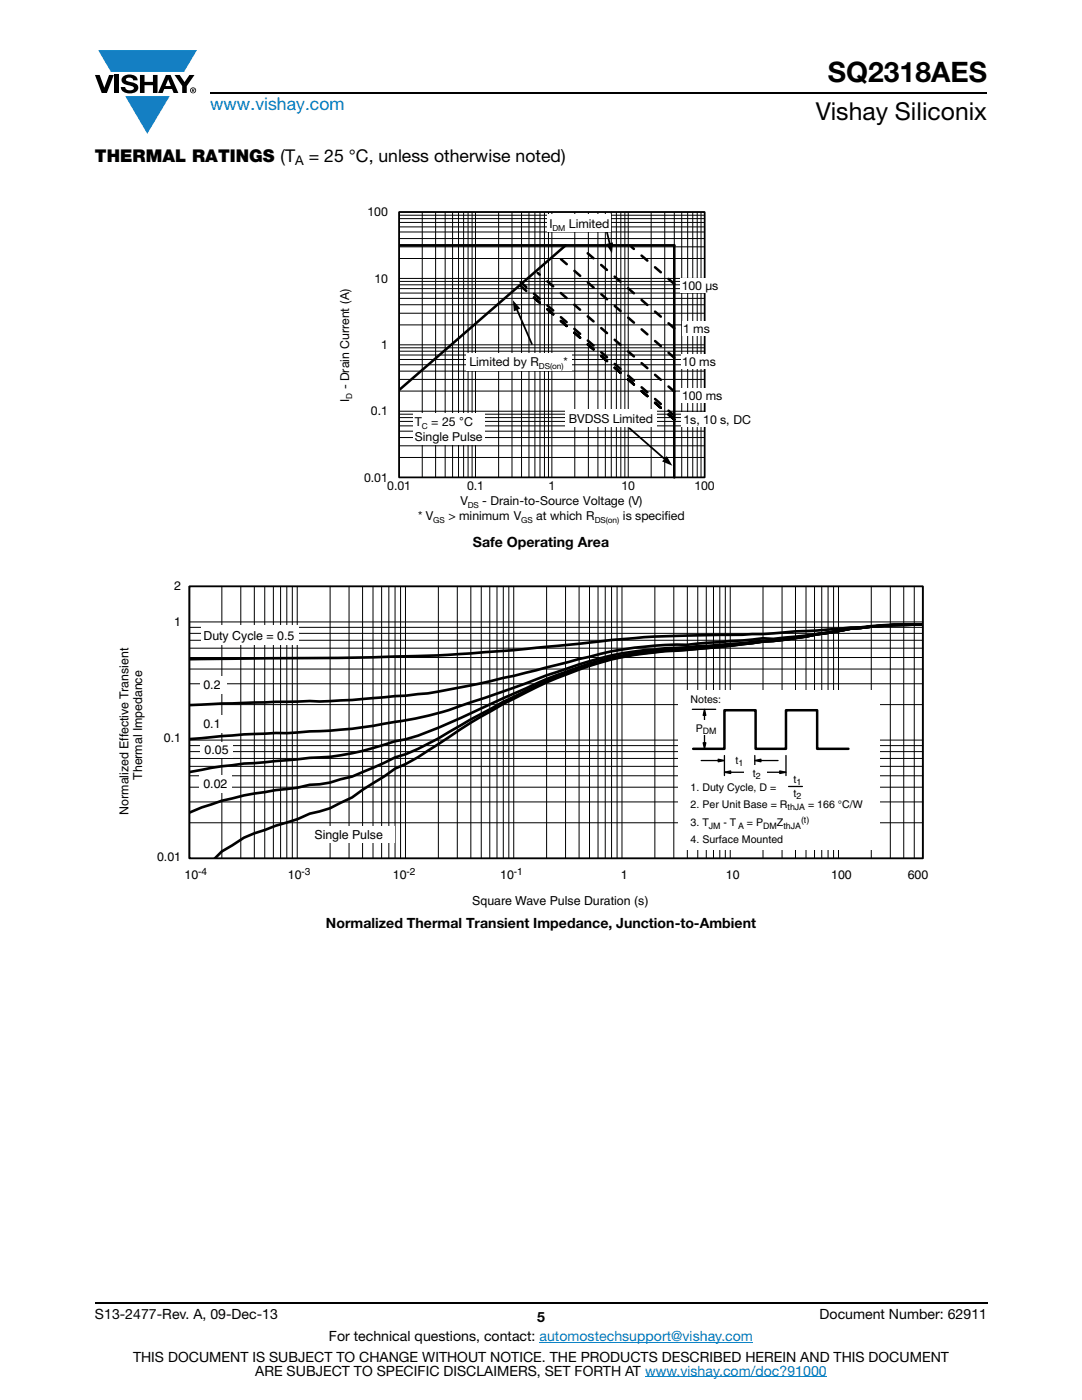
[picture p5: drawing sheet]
<svg xmlns="http://www.w3.org/2000/svg" width="216mm" height="279mm" viewBox="0 0 216 279" stroke-linecap="round" stroke-linejoin="round" font-family="sans-serif">
<g fill="#147fc3">
<path d="M19.6 10h19.7l-2.6 4.3h-1.1h-13.5z"/>
<path d="M25 19.2h8.9l-4.5 7.5z"/>
</g>
<g fill="#000">
<path d="M18.9 15h1l.9 2.5 1-2.5h.9l-1.4 3.6h-1zM22.9 15h.9v3.6h-.9zM24.6 15.3a2.1 2.1 0 0 1 2.8 .3l.1 .4h-.9a.79 .79 0 0 0-.7-.5 .79 .79 0 0 0-.8 .4l.3 .3 1 .2a1.08 1.08 0 0 1 1.2 1 1.08 1.08 0 0 1-1.1 1.2 1.73 1.73 0 0 1-2.4-1.2h.9a.96 .96 0 0 0 .8 .6 .96 .96 0 0 0 .9-.4 1.31 1.31 0 0 0-1.2-.6 1.03 1.03 0 0 1-1.1-.6 1.03 1.03 0 0 1 .2-1.1zM27.9 15h.9v1.3h1.7v-1.3h.9v3.6h-.9v-1.6h-1.7v1.6h-.9zM34.8 15h1.1l.9 1.4 1-1.4h1l-1.5 2.2v1.4h-.9v-1.4z"/>
<path d="M33.6 15.9l.5 1.3h-1.1zM33.1 15l-1.6 3.6h1l.3-.8h1.5l.3 .8h1l-1.6-3.6z"/>
<path d="M38.4 17.8h.2v.2h-.2zM38.3 17.7v.7h.1v-.3l.4 .3-.2-.3 .2-.2-.1-.2z"/>
<path d="M38.1 18a.46 .46 0 0 1 .9 0 .46 .46 0 0 1-.9 0zM37.9 18a.6 .6 0 0 0 1.2 0 .6 .6 0 0 0-1.2 0z"/>
</g>
<path d="M42 18.6h155M18.9 260h178.1" fill="none" stroke="#000" stroke-width=".36"/>
<path d="M107.7 267.9h42.6M128.7 274.8h36.3" fill="none" stroke="#007ec4" stroke-width=".2"/>
<g fill="#fff">
<path d="M67.6 41.1h83v63.5h-83z"/>
<path d="M79.6 42.3h61v53h-61z"/>
</g>
<g fill="none" stroke="#000" stroke-width=".2">
<path d="M79.6 59.5h61M79.6 58.5h61M79.6 57.6h61M79.6 56.8h61M79.6 56.2h61M79.6 51.6h61M79.6 49.3h61M79.6 47.6h61M79.6 46.3h61M79.6 45.3h61M79.6 44.4h61M79.6 43.6h61"/>
<path d="M79.6 43h61M79.6 55.6h61M84.3 42.3v53M86.9 42.3v53M88.8 42.3v53M90.3 42.3v53M91.5 42.3v53M92.5 42.3v53M93.4 42.3v53M94.2 42.3v53M94.9 42.3v53M99.5 42.3v53"/>
<path d="M102.2 42.3v53M104.1 42.3v53M105.5 42.3v53M106.7 42.3v53M107.7 42.3v53M108.6 42.3v53M109.4 42.3v53M110.1 42.3v53M114.7 42.3v53M117.4 42.3v53M119.3 42.3v53M120.8 42.3v53"/>
<path d="M122 42.3v53M123 42.3v53M123.9 42.3v53M124.7 42.3v53M125.4 42.3v53M129.9 42.3v53M132.6 42.3v53M134.5 42.3v53M136 42.3v53M137.2 42.3v53M138.2 42.3v53M139.1 42.3v53"/>
<path d="M139.9 42.3v53M140.6 42.3v53M140.6 42.3h-61v53h61M79.6 78h61M79.6 75.7h61M79.6 74.1h61M79.6 72.8h61M79.6 71.7h61M79.6 70.9h61M79.6 70.1h61M79.6 69.4h61M79.6 64.8h61"/>
<path d="M79.6 62.5h61M79.6 60.8h61M79.6 68.8h61M79.6 91.3h61M79.6 89h61M79.6 87.3h61M79.6 86h61M79.6 85h61M79.6 84.1h61M79.6 83.3h61M79.6 82.7h61M79.6 82.1h61"/>
</g>
<path d="M79.6 42.3h61v53h-61z" fill="none" stroke="#000" stroke-width=".34"/>
<path d="M79.6 49h54.9v46.3M112.9 49l-33.3 28.8" fill="none" stroke="#000" stroke-width=".51"/>
<path d="M134.5 56.7l-8.5-7.4M134.5 78.1l-27.2-23.6M134.5 71.4l-23.2-20.2M134.5 65.5l-18.3-15.9M134.5 83.7l-29.2-25.4M134.5 83.7l-30.6-26.6M134.5 83l-30.6-26.7" fill="none" stroke="#000" stroke-width=".51" stroke-dasharray="1.5 2"/>
<path d="M120.7 44.4l1 4.5M103 61.5l3.1 7.2M125.6 85.5l7.2 6.3" fill="none" stroke="#000" stroke-width=".35"/>
<path d="M120.9 48.7l1.4-.3-.2 2.2zM102.3 59.9l1.5 1.7-1.3 .5zM133 91l1.2 2-2.1-.9z" fill="#000"/>
<g fill="#fff">
<path d="M135.8 77.4h8.7v2.9h-8.7z"/>
<path d="M92.9 70.5h21.1v3.4h-21.1z"/>
<path d="M136 64.1h6v2.9h-6z"/>
<path d="M109.2 42.8h12.7v3.4h-12.7z"/>
<path d="M82.5 82.4h14.3v6.4h-14.3z"/>
<path d="M112.8 81.8h18.3v3.4h-18.3z"/>
<path d="M135.8 70.7h7.4v2.9h-7.4z"/>
<path d="M135.7 55.6h8v2.9h-8z"/>
<path d="M136 82.2h13.5v2.9h-13.5z"/>
<path d="M23.5 115.5h161.7v65.6h-161.7z"/>
</g>
<path d="M184.2 124.6a80.7 80.7 0 0 0-12.5 .6h-1.9l-6.8 .6-4.3 .2a192.7 192.7 0 0 1-19.8 .8l-3.6 .1a232.4 232.4 0 0 0-21.9 1.8l-4.4 .4a404.2 404.2 0 0 1-38.1 2.1l-33.1 .4M184.2 124.6a125.5 125.5 0 0 0-21.2 1.9l-8.7 1-2.1-.1-15.1 1.3a73.1 73.1 0 0 0-19.5 2.4l-12.6 3.1a219.7 219.7 0 0 1-19.6 4.2l-6.5 .5a127.8 127.8 0 0 1-17.1 1l-24 .8M184.2 124.6a121 121 0 0 0-23.4 2.4 51.8 51.8 0 0 1-8.6 .9l-4 .5-15.5 1-2.1 .2a62 62 0 0 0-19.5 4.5l-2.1 .7a304.5 304.5 0 0 1-22.6 7.8l-5.4 1.2a117.5 117.5 0 0 1-19.2 2.2l-2.4 .2a214.2 214.2 0 0 0-19.2 1.1l-2.4 .2M184.2 124.6a116.7 116.7 0 0 0-23.4 2.4l-4.2 .6-10.9 1.2-8.6 .7a76.4 76.4 0 0 0-19.5 2.9l-2.1 .7a169.4 169.4 0 0 0-16.6 7l-6.1 2.8a88 88 0 0 1-11.9 4.6l-2 .4a53.2 53.2 0 0 1-17.1 3.3l-6.8 .7a143.1 143.1 0 0 0-17.2 2.2M184.2 124.6a116.5 116.5 0 0 0-23.4 2.4l-4.2 .7-4.4 .3a190.9 190.9 0 0 1-19.5 1.9 70 70 0 0 0-23.7 6 230.2 230.2 0 0 0-21.6 11.5 38.9 38.9 0 0 1-8.5 3.7l-2.3 1.2-6.3 2.7-4.4 1.2-2.1 .3-2 .1-2.4 .6-4.4 .5-2.1 .4a68.6 68.6 0 0 0-12.7 3l-2.4 1.1M184.2 124.6a117.1 117.1 0 0 0-23.4 2.4l-4.2 .7-6.5 .7a243.3 243.3 0 0 1-17.4 1.6 63.2 63.2 0 0 0-21.6 5.3 155.7 155.7 0 0 0-25.7 14.5l-4.5 2.7-2 .9-8.6 5.7-4.4 2.2-4.1 1.1-2.4 1.1-4.4 1.3-6.3 2.4-4.4 2.7-1.3 1.3" fill="none" stroke="#000" stroke-width=".53"/>
<g fill="none" stroke="#000" stroke-width=".2">
<path d="M37.7 117v54.3M37.8 117h146.3v54.3h-146.3zM44.3 117v54.3M48 117v54.3M50.7 117v54.3M52.8 117v54.3M54.5 117v54.3M56 117v54.3M57.2 117v54.3M58.3 117v54.3M59.3 117v54.3M65.9 117v54.3"/>
<path d="M69.6 117v54.3M72.3 117v54.3M74.4 117v54.3M76.1 117v54.3M77.6 117v54.3M78.8 117v54.3M79.9 117v54.3M80.9 117v54.3M87.5 117v54.3M91.2 117v54.3M93.9 117v54.3M96 117v54.3"/>
<path d="M97.7 117v54.3M99.2 117v54.3M100.4 117v54.3M101.5 117v54.3M102.5 117v54.3M109.1 117v54.3M112.8 117v54.3M115.5 117v54.3M117.6 117v54.3M119.3 117v54.3M120.8 117v54.3M122 117v54.3"/>
<path d="M123.1 117v54.3M124.1 117v54.3M130.7 117v54.3M134.4 117v54.3M137.1 117v54.3M139.2 117v54.3M140.9 117v54.3M142.4 117v54.3M143.6 117v54.3M144.7 117v54.3M145.7 117v54.3M152.3 117v54.3"/>
<path d="M156.1 117v54.3M158.7 117v54.3M160.8 117v54.3M162.5 117v54.3M164 117v54.3M165.2 117v54.3M166.3 117v54.3M167.3 117v54.3M173.9 117v54.3M177.7 117v54.3M180.3 117v54.3M182.4 117v54.3"/>
<path d="M184.1 117v54.3M37.8 136.5h146.3M37.8 133.5h146.3M37.8 131.2h146.3M37.8 125.2h146.3M37.8 124.1h146.3M37.8 127.8h146.3M37.8 126.4h146.3M37.8 129.4h146.3M37.8 157.1h146.3M37.8 154.8h146.3M37.8 152.9h146.3"/>
<path d="M37.8 151.4h146.3M37.8 150h146.3M37.8 148.8h146.3M37.8 140.6h146.3M37.8 147.7h146.3M37.8 164.2h146.3M37.8 160h146.3"/>
</g>
<g fill="#fff">
<path d="M39.9 134.9h5.3v3.4h-5.3z"/>
<path d="M38.9 142.7h7.1v3.4h-7.1z"/>
<path d="M39.9 148h6.6v3.2h-6.6z"/>
<path d="M39.8 154.7h6.3v3.5h-6.3z"/>
<path d="M61.1 164.9h17.6v3.3h-17.6z"/>
<path d="M40.2 124.8h19.5v3.9h-19.5z"/>
<path d="M135.4 137.7h40.1v31.8h-40.1z"/>
</g>
<g fill="none" stroke="#000" stroke-width=".26">
<path d="M138.2 141.6h4.6M139.9 151.8h3.8M143.3 151.5l1.3 .3-1.3 .2zM144.6 154.1l1.2-.2v.5zM144.6 150.8v4M145.4 154.1h3.8M150.6 151.8l1.2-.3v.5zM150.6 150.8v2M151.5 151.8h3.8M152.2 154.1h3.8M155.6 153.9l1.2 .2-1.2 .3zM156.8 150.8v4"/>
<path d="M157.4 157h2.7"/>
</g>
<path d="M143.3 151.5l1.3 .3-1.3 .2zM144.6 154.1l1.2-.2v.5zM150.6 151.8l1.2-.3v.5zM155.6 153.9l1.2 .2-1.2 .3z" fill="#000"/>
<g fill="#fff">
<path d="M145.1 150.1h4.5v2.9h-4.5z"/>
<path d="M148.5 152.8h4.5v2.9h-4.5z"/>
</g>
<path d="M140.3 148.2h.5l-.2 1.2zM140.6 141.6l.2 1.2h-.5z" fill="#000"/>
<path d="M140.3 148.2h.5l-.2 1.2zM140.6 141.6l.2 1.2h-.5zM140.6 142.4v6.2" fill="none" stroke="#000" stroke-width=".26"/>
<path d="M137.1 143.7h7v3h-7z" fill="#fff"/>
<path d="M138.3 149.4h6.3v-7.7h6.2v7.7h6v-7.7h6.3v7.7h6.2" fill="none" stroke="#000" stroke-width=".5"/>
<path d="M37.8 117h146.3v54.3h-146.3z" fill="none" stroke="#000" stroke-width=".35"/>
<text font-size="5.6" x="165.2" y="16.4">SQ2318AES</text>
<text font-size="4.9" x="162.8" y="24">Vishay Siliconix</text>
<text font-size="3.5" fill="#007ec4" x="42" y="21.9">www.vishay.com</text>
<g font-size="3.5">
<text x="18.9" y="32.3">THERMAL RATINGS (T</text>
<text x="61.6" y="32.3">= 25 °C, unless otherwise noted)</text>
</g>
<g font-size="2.8">
<text x="94.3" y="109.1">Safe Operating Area</text>
<text x="65" y="185.3">Normalized Thermal Transient Impedance, Junction-to-Ambient</text>
<text x="18.9" y="263.3">S13-2477-Rev. A, 09-Dec-13</text>
<text x="107.2" y="263.8">5</text>
<text x="163.6" y="263.3">Document Number: 62911</text>
<text x="65.6" y="267.7">For technical questions, contact: automostechsupport@vishay.com</text>
<text x="26.5" y="271.7">THIS DOCUMENT IS SUBJECT TO CHANGE WITHOUT NOTICE. THE PRODUCTS DESCRIBED HEREIN AND THIS DOCUMENT</text>
<text x="50.9" y="274.6">ARE SUBJECT TO SPECIFIC DISCLAIMERS, SET FORTH AT www.vishay.com/doc?91000</text>
</g>
<text font-size="2.6" x="58.9" y="33">A</text>
<g font-size="2.5">
<text x="73.3" y="43.2">100</text>
<text x="109.6" y="45.4">I</text>
<text x="113.5" y="45.4">Limited</text>
<text x="74.7" y="56.4">10</text>
<text x="136" y="57.9">100 μs</text>
<text x="76.1" y="69.6">1</text>
<text x="136.3" y="66.5">1 m</text>
<text x="140.4" y="66.5">s</text>
<text x="69.7" y="77.7" transform="rotate(-90 69.7 77.7)">- Drain Current (A)</text>
<text x="93.7" y="73.1">Limited by R</text>
<text x="112.5" y="73.1">*</text>
<text x="136.1" y="73.1">10 ms</text>
<text x="69.7" y="80.2" transform="rotate(-90 69.7 80.2)">I</text>
<text x="74" y="82.9">0.1</text>
<text x="136.1" y="79.8">100 ms</text>
<text x="82.8" y="87.9">S</text>
<text x="82.8" y="85.1">T</text>
<text x="84.4" y="87.9">ingle Pul</text>
<text x="86" y="85.1">= 25</text>
<text x="91.6" y="85.1">°</text>
<text x="92.6" y="85.1">C</text>
<text x="93.7" y="87.9">s</text>
<text x="95" y="87.9">e</text>
<text x="113.5" y="84.4">BVDSS</text>
<text x="122.3" y="84.4">Limited</text>
<text x="136.4" y="84.6">1</text>
<text x="137.7" y="84.6">s</text>
<text x="139" y="84.6">, 10 s, DC</text>
<text x="72.7" y="96.1">0.01</text>
<text x="77.3" y="97.8">0.01</text>
<text x="91.9" y="100.8">V</text>
<text x="93.2" y="97.8">0.1</text>
<text x="96.2" y="100.8">- Drain-to-Source Voltage (V)</text>
<text x="109.4" y="97.8">1</text>
<text x="124" y="97.8">10</text>
<text x="138.6" y="97.8">100</text>
<text x="83.5" y="103.7">* V</text>
<text x="89.5" y="103.7">&gt; minimum V</text>
<text x="107" y="103.7">at which R</text>
<text x="124.3" y="103.7">is specif</text>
<text x="132.6" y="103.7">ied</text>
<text x="34.8" y="117.7">2</text>
<text x="34.8" y="124.8">1</text>
<text x="40.6" y="127.6">Duty Cycle = 0.5</text>
<text x="40.6" y="137.5">0.2</text>
<text x="32.7" y="148.2">0.1</text>
<text x="40.6" y="145.3">0.1</text>
<text x="28.3" y="155.6" transform="rotate(-90 28.3 155.6)">Thermal Impedance</text>
<text x="40.8" y="150.5">0.05</text>
<text x="40.6" y="157.3">0.02</text>
<text x="25.6" y="162.6" transform="rotate(-90 25.6 162.6)">Normalized Effective Transient</text>
<text x="62.7" y="167.4">Single Pulse</text>
<text x="31.3" y="171.9">0.01</text>
<text x="36.8" y="175.4">10</text>
<text x="57.4" y="175.4">10</text>
<text x="78.4" y="175.4">10</text>
<text x="99.8" y="175.4">10</text>
<text x="123.9" y="175.4">1</text>
<text x="144.9" y="175.4">10</text>
<text x="165.9" y="175.4">100</text>
<text x="181.1" y="175.4">600</text>
<text x="94.2" y="180.5">Square Wave Pulse Duration (s)</text>
</g>
<g font-size="2.1">
<text x="137.8" y="140.3">N</text>
<text x="139.3" y="140.3">otes:</text>
<text x="138.8" y="146">P</text>
<text x="146.8" y="152.4">t</text>
<text x="150.2" y="155">t</text>
<text x="137.8" y="157.9">1. Duty Cycle, D =</text>
<text x="137.8" y="161.2">2. Per Unit Base = R</text>
<text x="158.4" y="156.2">t</text>
<text x="158.4" y="159.1">t</text>
<text x="161.3" y="161.2">= 166 °C/W</text>
<text x="137.8" y="164.9">3. T</text>
<text x="144.4" y="164.9">- T</text>
<text x="149" y="164.9">= P</text>
<text x="155" y="164.9">Z</text>
<text x="137.8" y="168.3">4. Surface Mounted</text>
</g>
<g font-size="2">
<text x="39.5" y="174.7">-4</text>
<text x="60.2" y="174.7">-3</text>
<text x="81.1" y="174.7">-2</text>
<text x="102.5" y="174.7">-1</text>
</g>
<g font-size="1.8">
<text x="140.3" y="146.5">DM</text>
<text x="147.4" y="152.8">1</text>
<text x="150.8" y="155.5">2</text>
<text x="157.2" y="161.6">thJA</text>
<text x="158.9" y="156.7">1</text>
<text x="158.9" y="159.5">2</text>
<text x="141.4" y="165.4">JM</text>
<text x="147.3" y="165.4">A</text>
<text x="152.3" y="165.4">DM</text>
<text x="156.3" y="165.4">thJA</text>
<text x="159.8" y="164.3">(t)</text>
</g>
<g font-size="1.7">
<text x="110.3" y="46">DM</text>
<text x="107.5" y="73.7">D</text>
<text x="108.7" y="73.7">S</text>
<text x="109.7" y="73.7">(</text>
<text x="110.2" y="73.7">on)</text>
<text x="70.3" y="79.5" transform="rotate(-90 70.3 79.5)">D</text>
<text x="84.2" y="85.7">C</text>
<text x="93.4" y="101.4">DS</text>
<text x="86.5" y="104.3">GS</text>
<text x="104" y="104.3">GS</text>
<text x="118.7" y="104.3">DS(on)</text>
</g>
</svg>
